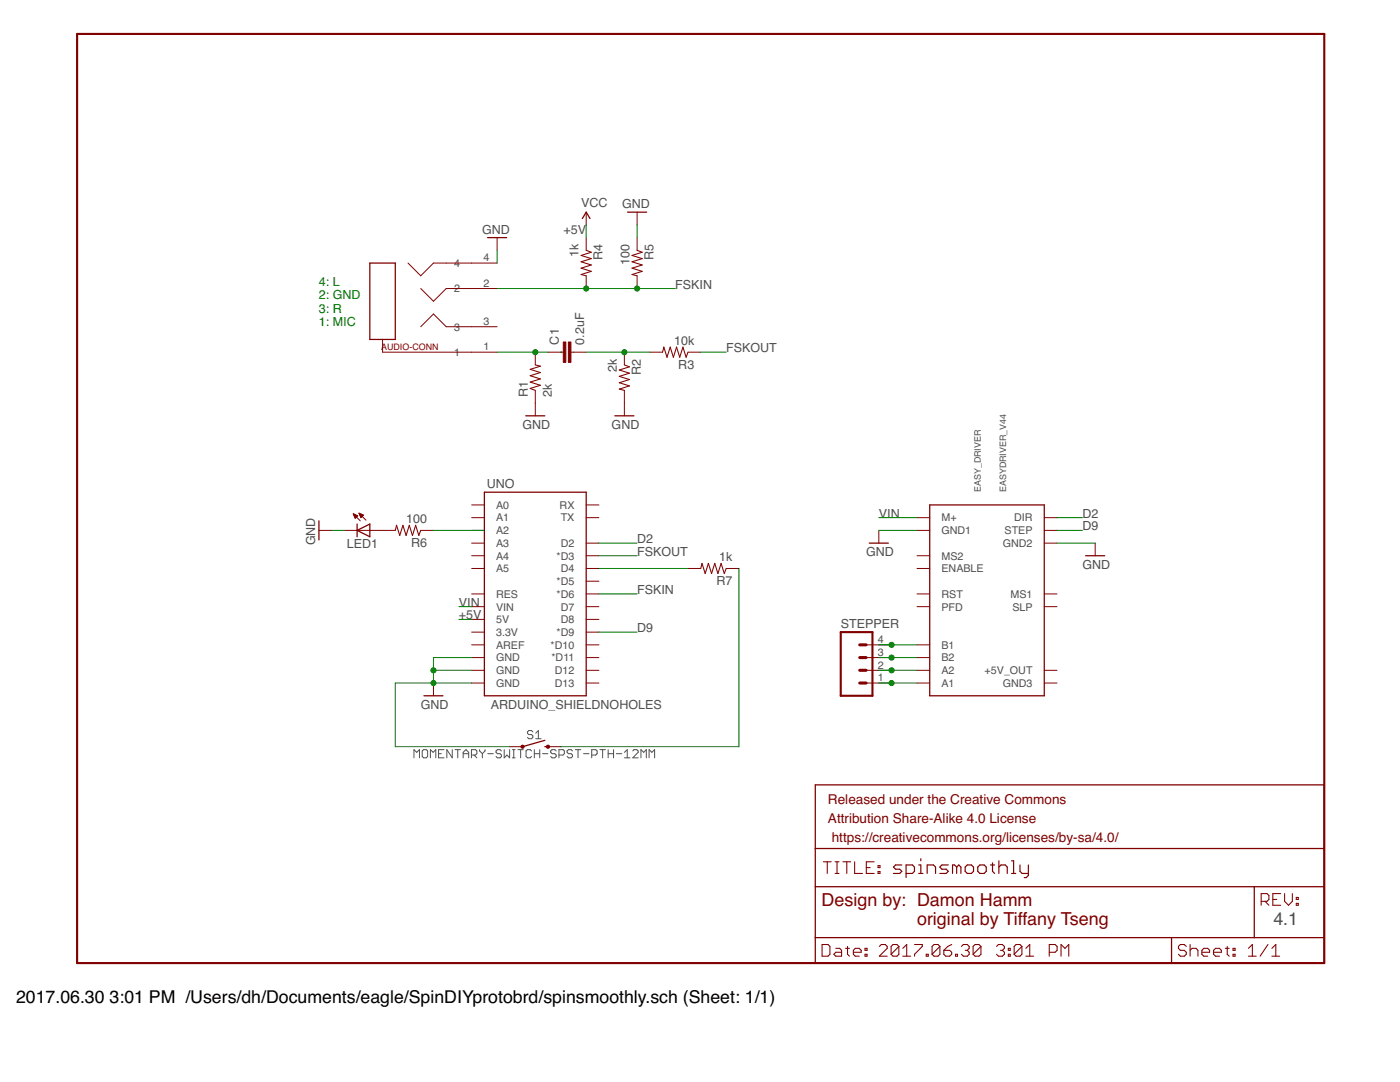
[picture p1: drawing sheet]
<svg xmlns="http://www.w3.org/2000/svg" width="279mm" height="216mm" viewBox="0 0 279 216" stroke-linecap="round" stroke-linejoin="round" font-family="sans-serif">
<g fill="none" stroke="#505050" stroke-width=".2">
<path d="M82.6 151.2v-1.6l.6 .5 .5-.5v1.6M84.3 149.8l.2-.2h.6l.2 .2v1.1l-.2 .3h-.6l-.2-.3zM85.9 151.2v-1.6l.5 .5 .6-.5v1.6M87.5 150.4h.6M88.6 149.6h-1.1v1.6h1.1M90.3 149.6v1.6l-1.1-1.6v1.6M90.8 149.6h1.1M91.4 149.6v1.6M92.4 150.4h1.1M92.4 151.2v-1.1l.6-.5 .5 .5v1.1M94.1 150.7h.8l.3-.3v-.6l-.3-.2h-.8v1.6M94.6 150.7l.6 .5"/>
<path d="M95.7 149.6v.2l.6 .6M96.3 150.4v.8M96.8 149.6v.2l-.5 .6M97.3 150.4h1.1M100.1 149.8l-.3-.2h-.5l-.3 .2v.3l.3 .3h.5l.3 .3v.2l-.3 .3h-.5l-.3-.3M100.6 149.6v1.6l.6-.5 .5 .5v-1.6M102.3 149.6h.5M102.3 151.2h.5M102.5 149.6v1.6M103.4 149.6h1M103.9 149.6v1.6M106.1 149.8l-.3-.2h-.5l-.3 .2v1.1l.3 .3h.5l.3-.3"/>
<path d="M106.3 146l-.2-.2h-.6l-.2 .2v.3l.2 .3h.6l.2 .3v.2l-.2 .3h-.6l-.2-.3M106.6 150.4h1.1M106.6 149.6v1.6M106.9 147.4h1.1M106.9 146.3l.5-.5v1.6M107.7 149.6v1.6M108.3 150.4h1M111 149.8l-.3-.2h-.5l-.3 .2v.3l.3 .3h.5l.3 .3v.2l-.3 .3h-.5l-.3-.3M111.5 150.7h.9l.2-.3v-.6l-.2-.2h-.9v1.6M114.3 149.8l-.3-.2h-.5l-.3 .2v.3l.3 .3h.5l.3 .3v.2l-.3 .3h-.5l-.3-.3M114.8 149.6h1.1M115.4 149.6v1.6"/>
<path d="M116.5 150.4h1M118.1 150.7h.8l.3-.3v-.6l-.3-.2h-.8v1.6M119.7 149.6h1.1M120.3 149.6v1.6M121.4 150.4h1M121.4 149.6v1.6M122.4 149.6v1.6M123 150.4h1.1M124.6 151.2h1.1M124.6 150.1l.6-.5v1.6M126.3 149.8l.2-.2h.6l.3 .2v.3l-1.1 1.1h1.1M127.9 151.2v-1.6l.6 .5 .5-.5v1.6"/>
<path d="M129.5 151.2v-1.6l.6 .5 .5-.5v1.6"/>
</g>
<g fill="none" stroke="#800000" stroke-width=".21">
<path d="M117 50l1 .3-2 .7 2 .6-2 .6 2 .7-2 .6 2 .6-2 .7 1 .2M127.1 50l1.1 .3-2.1 .7 2.1 .6-2.1 .6 2.1 .7-2.1 .6 2.1 .6-2.1 .7 1 .2M106.8 72.8l1 .3-2 .6 2 .6-2 .7 2 .6-2 .6 2 .7-2 .6 1 .4M124.6 72.8l1 .4-2 .6 2 .7-2 .6 2 .6-2 .7 2 .6-2 .6 1 .3M132.2 70.3l.3-1 .6 2 .7-2 .6 2 .6-2 .7 2 .6-2 .6 2 .4-1M78.9 105.8l.2-1 .7 2 .6-2 .6 2 .7-2 .6 2 .7-2 .6 2 .4-1M139.8 113.4l.3-1 .6 2 .7-2 .6 2 .6-2 .7 2 .6-2 .6 2 .4-1M164.3 172h1.6M165.1 172v2.3M166.7 172h.7M166.7 174.3h.7M167 172v2.3"/>
<path d="M168.2 172h1.6M169 172v2.3M170.6 172v2.3h1.5M172.9 173.1h.8M174.5 172h-1.6v2.3h1.6M175.2 173.9h.4v.4h-.4zM175.2 172.7h.4v.4h-.4zM251.7 179.9h1.2l.3-.4v-.8l-.3-.4h-1.2v2.3M252.5 179.9l.7 .7M254 179.5h.8M255.6 178.3h-1.6v2.3h1.6M256.4 178.3v1.6l.8 .7 .7-.7v-1.6"/>
<path d="M258.7 179.1h.4v.4h-.4zM164.1 188.5h1.1l.4 .3v1.6l-.4 .4h-1.1zM166.8 189.2h.8l.4 .4v1.2h-1.2l-.4-.4 .4-.4h1.2M168.7 189.2h.8M169.1 188.8v1.6l.4 .4M170.3 190h1.6v-.4l-.4-.4h-.8l-.4 .4v.8l.4 .4h.8M172.6 190.4h.4v.4h-.4zM172.6 189.2h.4v.4h-.4zM175.5 188.8l.4-.3h.8l.4 .3v.4l-1.6 1.6h1.6M179.4 188.8v1.6l-.4 .4h-.8l-.4-.4M179.4 188.8l-.4-.3h-.8l-.4 .3v1.6M179.4 188.8l-1.6 1.6"/>
<path d="M180.2 190.8h1.5M180.2 189.2l.8-.7v2.3M182.5 188.5h1.6v.3l-1.6 1.6v.4M184.8 190.4h.5v.4h-.5zM187.6 188.8v1.6l-.4 .4h-.8l-.4-.4M187.6 188.8l-.4-.3h-.8l-.4 .3v1.6M187.6 188.8l-1.6 1.6M188.4 189.6h1.1l.4 .4v.4l-.4 .4h-.8l-.3-.4zM189.9 188.5l-.8 .3-.7 .8M190.7 190.4h.4v.4h-.4zM191.9 188.8l.4-.3h.7l.4 .3v.4l-.4 .4M192.6 189.6h.4"/>
<path d="M193 189.6l.4 .4v.4l-.4 .4h-.7l-.4-.4M195.8 188.8v1.6l-.4 .4h-.8l-.4-.4M195.8 188.8l-.4-.3h-.8l-.4 .3v1.6M195.8 188.8l-1.6 1.6M198.9 188.8l.4-.3h.7l.4 .3v.4l-.4 .4M199.7 189.6h.3M200 189.6l.4 .4v.4l-.4 .4h-.7l-.4-.4M201.2 190.4h.4v.4h-.4zM201.2 189.2h.4v.4h-.4zM203.9 188.8v1.6l-.3 .4h-.8l-.4-.4M203.9 188.8l-.3-.3h-.8l-.4 .3v1.6M203.9 188.8l-1.5 1.6"/>
<path d="M204.7 190.8h1.6M204.7 189.2l.8-.7v2.3M209.4 190h1.2l.4-.4v-.8l-.4-.3h-1.2v2.3M211.8 190.8v-2.3l.7 .7 .8-.7v2.3M236.7 188.8l-.4-.3h-.7l-.4 .3v.4l.4 .4h.7l.4 .4v.4l-.4 .4h-.7l-.4-.4M237.5 189.6l.4-.4h.8l.4 .4v1.2M237.5 188.5v2.3M239.9 190h1.5v-.4l-.4-.4h-.8l-.3 .4v.8l.3 .4h.8M242.2 190h1.6v-.4l-.4-.4h-.8l-.4 .4v.8l.4 .4h.8M244.5 189.2h.8M244.9 188.8v1.6l.4 .4M246.1 190.4h.4v.4h-.4z"/>
<path d="M246.1 189.2h.4v.4h-.4zM249.2 190.8h1.5M249.2 189.2l.7-.7v2.3M253 188.5l-1.5 2.3M253.8 190.8h1.6M253.8 189.2l.8-.7v2.3M258.7 180.3h.4v.3h-.4z"/>
</g>
<g fill="none" stroke="#800000" stroke-width=".2">
<path d="M81.4 52.5l2.6 2.5 2.5-2.5h12.7M84 57.6l2.5 2.5 2.5-2.5h10.2M99.2 47.4v2.6M117 42.3v2.6M117 47.4v2.6M117 55v2.6M127.1 42.3v2.6M127.1 47.4v2.6M127.1 55v2.6M76.3 67.7v2.6h22.9M84 65.2l2.5-2.5 2.5 2.5h10.2M106.8 70.3v2.5"/>
<path d="M106.8 77.9v5.1M109.4 70.3h3M113.9 70.3h3.1M124.6 70.3v2.5M124.6 77.9v5.1M129.7 70.3h2.5M137.3 70.3h2.5M63.6 105.8h2.6M68.7 105.8h10.2M70.5 102.5l1.4 1.4M70.5 102.5l.9 .4-.5 .5zM70.5 102.6h.2"/>
<path d="M70.6 102.7h.4M70.7 102.8h.5M70.7 103h.6M70.7 103.1h.5M70.8 103.2h.3M70.8 103.3h.2M71.6 102.4l1.4 1.4M71.6 102.4l.9 .4-.5 .5zM71.7 102.5h.1M71.7 102.6h.4M71.8 102.7h.6M71.8 102.8h.7"/>
<path d="M71.9 103h.4M71.9 103.1h.3M72 103.2h.1M84 105.8h2.5M94.1 118.5h2.6M94.1 113.4h2.6M94.1 110.9h2.6M94.1 105.8h2.6M94.1 103.3h2.6M94.1 108.4h2.6M94.1 100.8h2.6M117 118.5h2.5"/>
<path d="M117 113.4h2.5M117 110.9h2.5M117 103.3h2.5M117 108.4h2.5M117 100.8h2.5M117 116h2.5M137.3 113.4h2.5M144.9 113.4h2.6M175.4 105.8v2.6M183 118.5h2.5M183 113.4h2.5M183 110.9h2.5"/>
<path d="M183 105.8h2.5M183 103.3h2.5M208.4 118.5h2.5M208.4 105.8h2.5M208.4 103.3h2.5M208.4 108.4h2.5M218.6 108.4v2.5M86.5 136.3v2.5M94.1 136.3h2.6M94.1 133.8h2.6M94.1 131.2h2.6M94.1 128.7h2.6"/>
<path d="M94.1 121.1h2.6M94.1 123.6h2.6M94.1 126.1h2.6M117 136.3h2.5M117 133.8h2.5M117 131.2h2.5M117 128.7h2.5M117 121.1h2.5M117 123.6h2.5M117 126.1h2.5M172.8 136.3h5.1M172.8 133.8h5.1"/>
<path d="M172.8 131.2h5.1M172.8 128.7h5.1M183 136.3h2.5M183 133.8h2.5M183 131.2h2.5M183 128.7h2.5M183 121.1h2.5M208.4 136.3h2.5M208.4 133.8h2.5M208.4 121.1h2.5M101.7 149h2.6M109.4 149h2.5"/>
</g>
<g fill="none" stroke="#800000" stroke-width=".25">
<path d="M73.8 52.5h5.1v15.2h-5.1zM97.3 47.4h3.8M116.2 43.6l.8-1.3 .8 1.3M125.2 42.3h3.9M96.7 98.2h20.3v40.6h-20.3zM104.9 83h3.8M122.7 83h3.8M63.6 103.9v3.8M71.3 105.8l2.5-1.2v2.5zM71.3 104.6v2.5M173.5 108.4h3.8M185.5 100.8h22.9v38h-22.9z"/>
<path d="M216.7 110.9h3.8M84.6 138.8h3.8M108.7 149h.7M108.7 147.7l-4.4 1.3M162.7 156.6h101.6v35.6h-101.6zM162.7 176.9h101.6M162.7 169.3h101.6M250.3 176.9v10.2M162.7 187.1h101.6M233.8 187.1v5.1"/>
</g>
<g fill="#800000" stroke="#800000" stroke-width=".2">
<path d="M113.4 68.2h.5v4.1h-.5z"/>
<path d="M112.4 68.2h.5v4.1h-.5z"/>
</g>
<path d="M15.4 6.8h248.9v185.4h-248.9zM167.8 126.1h6.3v12.7h-6.3z" fill="none" stroke="#800000" stroke-width=".42"/>
<path d="M171.6 131.2h1.2M171.6 133.8h1.2M171.6 136.3h1.2M171.6 128.7h1.2" fill="none" stroke="#800000" stroke-width=".61"/>
<g fill="none" stroke="#800000" stroke-width=".23">
<path d="M180 172.6h-1.3l-.4 .4 .4 .4h.9l.4 .5-.4 .4h-1.3M180.8 174.3h1.3l.4-.4v-.9l-.4-.4h-1.3v2.5M183.3 174.3h.9M183.3 172.6h.5v1.7M183.8 171.3v.5M185 174.3v-1.7h1.3l.4 .4v1.3M189.3 172.6h-1.3l-.4 .4 .4 .4h.8l.5 .5-.5 .4h-1.2M190.9 173l-.4-.4h-.4v1.7M190.9 173v1.3M190.9 173l.4-.4 .5 .4v1.3M192.6 173l.4-.4h.9l.4 .4v.9l-.4 .4h-.9l-.4-.4zM195.1 173l.5-.4h.8l.4 .4v.9l-.4 .4h-.8l-.5-.4z"/>
<path d="M197.7 172.6h.8M198.1 172.2v1.7l.4 .4M199.3 173l.5-.4h.8l.4 .4v1.3M199.3 171.8v2.5M201.9 174.3h.8M201.9 171.8h.4v2.5M203.6 172.6v1.3l.4 .4h1.2M205.2 172.6v2.1l-.4 .4h-.4"/>
</g>
<g fill="#800000" stroke="#800000" stroke-width=".2">
<circle cx="104.3" cy="149" r=".33"/>
<circle cx="109.4" cy="149" r=".33"/>
</g>
<g fill="none" stroke="#008000" stroke-width=".2">
<path d="M99.2 50v2.5M99.2 57.6h35.6M117 44.9v2.5M127.1 44.9v2.5M99.2 70.3h10.2M106.8 70v.3M112 70.1v.3M117 70.3h12.7M139.8 70.3h5.1M66.2 105.8h2.5M86.5 105.8h10.2M119.5 108.4h7.6"/>
<path d="M119.5 110.9h7.6M119.5 118.5h7.6M119.5 113.4h17.8M147.5 113.4v35.6h-35.6M175.4 105.8h7.6M175.4 103.3h7.6M210.9 105.8h5.1M210.9 108.4h7.7M210.9 103.3h5.1M86.5 133.8h7.6M91.6 123.6h2.5M91.6 121.1h2.5"/>
<path d="M94.1 131.2h-7.6v5.1M94.1 136.3h-15.2v12.7h22.8M119.5 126.1h7.6M175.4 131.2h7.6M175.4 133.8h7.6M175.4 136.3h7.6M175.4 128.7h7.6"/>
</g>
<g fill="#008000" stroke="#008000" stroke-width=".2">
<circle cx="86.5" cy="136.3" r=".51"/>
<circle cx="86.5" cy="133.8" r=".51"/>
<circle cx="117" cy="57.6" r=".51"/>
<circle cx="127.1" cy="57.6" r=".51"/>
<circle cx="177.9" cy="128.7" r=".51"/>
<circle cx="177.9" cy="131.2" r=".51"/>
<circle cx="177.9" cy="133.8" r=".51"/>
<circle cx="177.9" cy="136.3" r=".51"/>
<circle cx="106.8" cy="70.3" r=".51"/>
<circle cx="124.6" cy="70.3" r=".51"/>
</g>
<g font-size="3.6" fill="#800000">
<text x="164" y="180.7">Design by: Damon Hamm</text>
<text x="183" y="184.5">original by Tiffany Tseng</text>
</g>
<text font-size="3.6" fill="#505050" x="254.1" y="184.5">4.1</text>
<g font-size="3.5">
<text x="3.2" y="200.1">2017.06.30</text>
<text x="21.9" y="200.1">3:01 PM /Users/dh/Documents/eagle/SpinDIYprotobrd/spinsmoothly.sch (Sheet: 1/1)</text>
</g>
<g font-size="2.7" fill="#800000">
<text x="165.2" y="160.4">Released under the Creative Commons</text>
<text x="165.2" y="164.2">Attribution Share-Alike 4.0 License</text>
<text x="166" y="168">https://creativecommons.org/licenses/by-sa/4.0/</text>
</g>
<g font-size="2.5" fill="#505050">
<text x="116" y="41.3">VCC</text>
<text x="124.1" y="41.6">GND</text>
<text x="96.2" y="46.7">GND</text>
<text x="112.5" y="46.7">+5V</text>
<text x="115.5" y="51.3" transform="rotate(-90 115.5 51.3)">1k</text>
<text x="120.3" y="51.9" transform="rotate(-90 120.3 51.9)">R4</text>
<text x="125.6" y="52.9" transform="rotate(-90 125.6 52.9)">100</text>
<text x="130.4" y="51.9" transform="rotate(-90 130.4 51.9)">R5</text>
<text x="134.8" y="57.6">FSKIN</text>
<text x="111.5" y="68.7" transform="rotate(-90 111.5 68.7)">C1</text>
<text x="116.6" y="68.7" transform="rotate(-90 116.6 68.7)">0.2uF</text>
<text x="134.6" y="68.7">10k</text>
<text x="144.9" y="70.3">FSKOUT</text>
<text x="123.1" y="74.2" transform="rotate(-90 123.1 74.2)">2k</text>
<text x="127.9" y="74.7" transform="rotate(-90 127.9 74.7)">R2</text>
<text x="135.4" y="73.5">R3</text>
<text x="105.3" y="79.2" transform="rotate(-90 105.3 79.2)">R1</text>
<text x="110.1" y="79.2" transform="rotate(-90 110.1 79.2)">2k</text>
<text x="104.3" y="85.5">GND</text>
<text x="122.1" y="85.5">GND</text>
<text x="97.2" y="97.4">UNO</text>
<text x="81.1" y="104.3">100</text>
<text x="175.4" y="103.3">VIN</text>
<text x="216" y="105.8">D9</text>
<text x="216" y="103.3">D2</text>
<text x="62.9" y="108.8" transform="rotate(-90 62.9 108.8)">GND</text>
<text x="69.2" y="109.4">LED1</text>
<text x="82" y="109.1">R6</text>
<text x="127.1" y="110.9">FSKOUT</text>
<text x="127.1" y="108.4">D2</text>
<text x="143.5" y="111.9">1k</text>
<text x="172.9" y="110.9">GND</text>
<text x="216" y="113.4">GND</text>
<text x="127.1" y="118.5">FSKIN</text>
<text x="143" y="116.7">R7</text>
<text x="91.6" y="123.6">+5V</text>
<text x="91.6" y="121.1">VIN</text>
<text x="167.8" y="125.4">STEPPER</text>
<text x="127.1" y="126.1">D9</text>
<text x="84" y="141.4">GND</text>
<text x="97.9" y="141.4">ARDUINO_SHIELDNOHOLES</text>
</g>
<g font-size="2.5" fill="#008000">
<text x="63.7" y="57.1">4: L</text>
<text x="63.7" y="59.7">2: GND</text>
<text x="63.7" y="62.4">3: R</text>
<text x="63.7" y="65.1">1: MIC</text>
</g>
<g font-size="2.1" fill="#505050">
<text x="90.6" y="53.3">4</text>
<text x="96.5" y="52.1">4</text>
<text x="90.6" y="58.3">2</text>
<text x="96.5" y="57.2">2</text>
<text x="90.6" y="66">3</text>
<text x="96.5" y="64.8">3</text>
<text x="90.6" y="71">1</text>
<text x="96.5" y="69.9">1</text>
<text x="99" y="101.5">A0</text>
<text x="111.7" y="101.5">RX</text>
<text x="99" y="104">A1</text>
<text x="99" y="106.6">A2</text>
<text x="111.9" y="104">TX</text>
<text x="187.9" y="106.6">GND1</text>
<text x="187.9" y="104">M+</text>
<text x="200.5" y="106.6">STEP</text>
<text x="202.4" y="104">DIR</text>
<text x="99" y="109.1">A3</text>
<text x="99" y="111.7">A4</text>
<text x="111.1" y="111.7">*D3</text>
<text x="111.9" y="109.1">D2</text>
<text x="187.9" y="111.7">MS2</text>
<text x="200.1" y="109.1">GND2</text>
<text x="99" y="114.2">A5</text>
<text x="99" y="119.3">RES</text>
<text x="111.1" y="116.7">*D5</text>
<text x="111.1" y="119.3">*D6</text>
<text x="111.9" y="114.2">D4</text>
<text x="187.9" y="119.3">RST</text>
<text x="187.9" y="114.2">ENABLE</text>
<text x="201.7" y="119.3">MS1</text>
<text x="99" y="121.8">VIN</text>
<text x="99" y="124.4">5V</text>
<text x="111.9" y="121.8">D7</text>
<text x="111.9" y="124.4">D8</text>
<text x="187.9" y="121.8">PFD</text>
<text x="202" y="121.8">SLP</text>
<text x="99" y="129.4">AREF</text>
<text x="99" y="132">GND</text>
<text x="99" y="126.9">3.3V</text>
<text x="109.9" y="129.4">*D10</text>
<text x="110.1" y="132">*D11</text>
<text x="111.1" y="126.9">*D9</text>
<text x="175.2" y="130.9">3</text>
<text x="175.2" y="128.3">4</text>
<text x="187.9" y="132">B2</text>
<text x="187.9" y="129.4">B1</text>
<text x="99" y="134.5">GND</text>
<text x="99" y="137.1">GND</text>
<text x="110.7" y="134.5">D12</text>
<text x="110.7" y="137.1">D13</text>
<text x="175.2" y="135.9">1</text>
<text x="175.2" y="133.4">2</text>
<text x="187.9" y="137.1">A1</text>
<text x="187.9" y="134.5">A2</text>
<text x="196.5" y="134.5">+5V_OUT</text>
<text x="200.1" y="137.1">GND3</text>
</g>
<text font-size="1.8" fill="#800000" x="76.1" y="69.8">AUDIO-CONN</text>
<g font-size="1.8" fill="#505050">
<text x="195.7" y="98.2" transform="rotate(-90 195.7 98.2)">EASY_DRIVER</text>
<text x="200.8" y="98.2" transform="rotate(-90 200.8 98.2)">EASYDRIVER_V44</text>
</g>
</svg>
